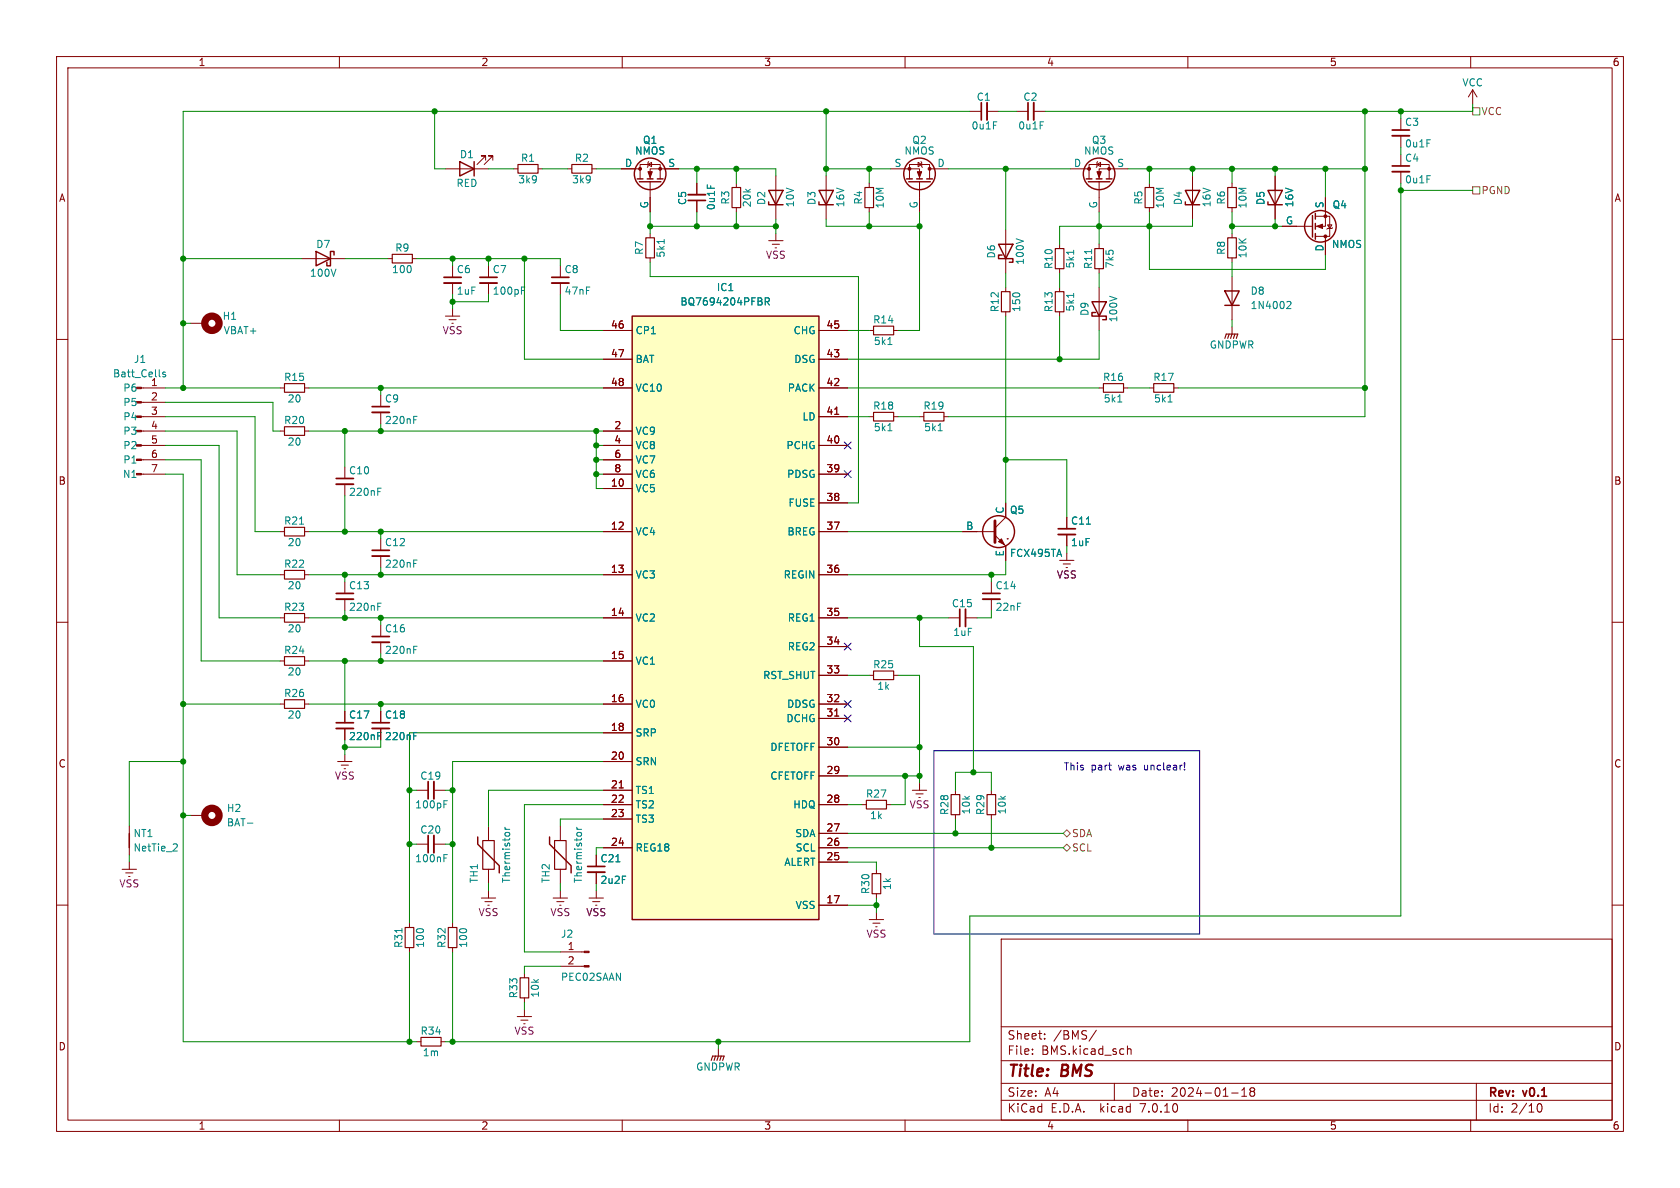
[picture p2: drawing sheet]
<svg xmlns="http://www.w3.org/2000/svg" width="297mm" height="210mm" viewBox="0 0 297 210" stroke-linecap="round" stroke-linejoin="round" font-family="sans-serif">
<g fill="none" stroke="#840000" stroke-width=".18">
<path d="M10 10h277v190h-277zM12 12h273v186h-273zM60 10v2M110 10v2M160 10v2M171.4 19.7h2.1M174.5 19.7h2M179.7 19.7h2M182.8 19.7h2M210 10v2M260 10v2M260.3 15.9l-.7 1.2"/>
<path d="M260.3 15.9v2.5M260.3 15.9l.8 1.2M78.7 29.8h7.7M85.9 28.3v-.7h-.8h.8l-1.6 1.5M87.1 28.3v-.7h-.7h.7l-1.5 1.5M90.8 29.8h.8M95.1 29.8h.8M100.3 29.8h.8M104.6 29.8h.8M109.9 29.8h3.3M113.2 31.6v-2.5h3.5v2.5M114.6 29.1l.6-.4v.8z"/>
<path d="M114.7 28.6l-.1 .1v.8l-.2 .1M114.9 32.1v5.4M120 29.8h-5.1v1.8M123.2 32.4v2M123.2 35.4v2.1M130.2 32.4v.7M130.2 36.7v.8M137.2 31.1v7.6M146 31.1v7.6M153.7 32.4v.7M153.7 36.7v.8M157.5 29.8h5.1v1.8"/>
<path d="M160.8 31.6v-2.5h3.5v2.5M162.3 28.7l.6 .4-.6 .4zM162.6 32.1v5.4M162.8 28.6l.1 .1v.8l.2 .1M164.3 29.8h3.3M189.2 29.8h3.3M192.5 31.6v-2.5h3.6v2.5M193.9 29.1l.7-.4v.8zM194.1 28.6l-.2 .1v.8l-.1 .1M194.3 32.1v5.4M199.4 29.8h-5.1v1.8M203.2 32.4v.7"/>
<path d="M203.2 36.7v.8M210.8 31.1v7.6M217.8 32.4v.7M217.8 36.7v.8M225.4 31.1v7.6M232.5 38.2h2.6v3.6h-2.6M234.3 34.9v5.1h-1.8M234.7 39.8h.8l-.4 .6zM247.6 21v2M247.6 24v2M247.6 27.3v2M247.6 30.4v2"/>
<path d="M10 60h2M33.7 57.2h2.5M53.3 45.7h7.7M68.6 45.7h.7M72.9 45.7h.8M78.7 55.9h2.6M79.4 56.5h1.2M79.9 57.2h.2M80 47v2M80 50v2.1M80 54.6v1.3M86.4 47v2"/>
<path d="M86.4 50v2.1M99.1 47v2M99.1 50v2.1M106.7 58.4h5.1M114.9 41.3v.7M114.9 45.6v.8M135.9 42.5h2.5M136.5 43.2h1.3M137 43.8h.3M137.2 41.3v1.2M144.8 58.4h5.1M153.7 58.4h.7"/>
<path d="M158 58.4h.7M177.8 40.6v7.7M177.8 50.8v.8M177.8 55.1v.8M187.3 43.2v.7M187.3 47.5v.8M187.3 50.8v.8M187.3 55.1v.8M194.3 43.2v.7M194.3 47.5v.8M194.3 50.8v7.6M217.8 41.3v.7"/>
<path d="M217.8 45.6v.8M217.8 48.9v7.6M217.8 57.8v1.3M226.7 40h5.3M234.3 41.8v3.3M235.6 40.3l-.1 .1h-.8l-.1 .1M285 60h2M25 68.6h4.2M25 73.7h4.2M25 76.2h4.2M25 78.7h4.2M25 71.1h4.2"/>
<path d="M49.5 68.6h.8M49.5 76.2h.8M53.8 68.6h.8M53.8 76.2h.8M67.3 69.9v2M67.3 72.9v2M106.7 68.6h5.1M106.7 76.2h5.1M106.7 78.7h5.1M106.7 63.5h5.1M144.8 68.6h5.1M144.8 73.7h5.1"/>
<path d="M144.8 78.7h5.1M144.8 63.5h5.1M147.6 73.2h.7M153.7 73.7h.7M158 73.7h.7M162.6 73.7h.7M166.9 73.7h.7M194.3 68.6h.8M198.6 68.6h.8M203.2 68.6h.8M207.5 68.6h.8M25 83.8h4.2"/>
<path d="M25 81.3h4.2M49.5 94h.8M53.8 94h.8M61 82.6v2M61 85.6v2M67.3 95.3v2M67.3 98.3v2M106.7 94h5.1M106.7 86.4h5.1M106.7 83.8h5.1M106.7 81.3h5.1M144.8 94h5.1"/>
<path d="M144.8 88.9h5.1M144.8 83.8h5.1M170.2 94h5.7M175.9 94.6l1.9 1.9v2.6M177.8 88.9v2.5l-1.9 1.9M178.1 95.3h.1M187.3 99.1h2.6M188 99.7h1.2M188.6 91.4v2.1M188.6 94.5v2M188.6 97.8v1.3M10 110h2"/>
<path d="M49.5 116.8h.8M49.5 109.2h.8M49.5 101.6h.8M53.8 116.8h.8M53.8 109.2h.8M53.8 101.6h.8M61 102.9v2M61 105.9v2.1M67.3 110.5v2M67.3 113.5v2.1M106.7 116.8h5.1M106.7 109.2h5.1"/>
<path d="M106.7 101.6h5.1M144.8 109.2h5.1M144.8 119.4h5.1M144.8 101.6h5.1M144.8 114.3h5.1M153.7 119.4h.7M158 119.4h.7M167.6 109.2h2.1M170.7 109.2h2M175.3 102.9v2M175.3 105.9v2.1M188.5 100.3h.2"/>
<path d="M285 110h2M49.5 124.5h.8M53.8 124.5h.8M59.7 134.6h2.5M60.3 135.3h1.3M60.8 135.9h.3M61 125.7v2.1M61 128.8v2M61 133.4v1.2M67.3 125.7v2.1M67.3 128.8v2M73.7 139.7h2"/>
<path d="M76.7 139.7h2M106.7 124.5h5.1M106.7 134.6h5.1M106.7 139.7h5.1M106.7 129.5h5.1M109.5 139.3h.7M144.8 124.5h5.1M144.8 137.2h5.1M144.8 132.1h5.1M144.8 127h5.1M147.6 126.6h.7M161.3 139.7h2.5"/>
<path d="M162.6 138.4v1.3M168.9 139.7v.8M175.3 139.7v.8M10 160h2M21.6 153.7h2.5M22.2 154.3h1.3M22.7 154.9h.3M22.9 146.1v5M22.9 152.4v1.3M33.7 144.1h2.5M73.7 149.2h2M76.7 149.2h2"/>
<path d="M85.1 158.8h2.5M85.7 159.4h1.3M86.4 146.1v2.5M86.4 153.7v2.5M86.4 157.5v1.3M97.8 158.8h2.5M98.4 159.4h1.3M99.1 146.1v2.5M99.1 153.7v2.5M99.1 157.5v1.3M104.1 158.8h2.6M104.8 159.4h1.2"/>
<path d="M105.4 151.1v2.1M105.4 154.2v2M105.4 157.5v1.3M106.7 142.2h5.1M106.7 144.8h5.1M106.7 149.9h5.1M144.8 142.2h5.1M144.8 149.9h5.1M144.8 152.4h5.1M144.8 147.3h5.1M152.4 142.2h.8M154.9 153.7v.7"/>
<path d="M154.9 158v.8M156.7 142.2h.8M161.9 140.3h1.3M162.4 141h.3M168.9 144v.8M175.3 144v.8M285 160h2M72.4 163.2v.8M72.4 167.5v.8M80 163.2v.8M80 167.5v.8M86.2 160h.3"/>
<path d="M91.4 179.7h2.6M92.7 172.1v.7M92.7 176.4v.8M92.7 178.4v1.3M98.9 160h.3M99.1 170.8h4.2M99.1 168.3h4.2M105.3 160h.2M144.8 160h5.1M153.7 162.6h2.5M154.3 163.2h1.3M154.8 163.8h.3"/>
<path d="M154.9 161.3v1.3M177 166h108v32h-108zM60 198v2M73.7 184.2h.7M78 184.2h.7M92.1 180.3h1.2M92.6 181h.2M110 198v2M127 185.4v1.3M160 198v2M177 194.5h108M177 191.5h108"/>
<path d="M177 187.5h108M177 181.5h108M182.5 186.3v.1M182.5 185.5v.1M184.7 183.6v.1M184.7 182.8v.1M193.8 182.1l-1.3 2M197 191.5v3M199.3 184.9v1.5M199.3 185.5l.2-.1 .4 .1 .1 .9M210 198v2M217.7 193.2h1.2"/>
<path d="M219.5 193.8h.9M219.5 192.7l.5-.4v1.5M221.2 192.9l-.2 .3v.3l.2 .3 .5-.1 .1-.2-.1-.4-.2-.2M221.2 192.9l-.2-.2 .2-.4 .5 .1 .1 .2-.3 .3M221.2 192.9h.3M260 198v2M261 191.5v6.5M271.7 195.7l.2-.5 .2-.1a.8 .8 0 0 1 .5 .7 .8 .8 0 0 1-.5 .8l-.2-.1-.2-.5"/>
</g>
<g fill="none" stroke="#840000" stroke-width=".33">
<path d="M174.5 18.2v3M182.8 18.2v3M121.7 34.4h3M246.1 24h3.1M246.1 30.4h3.1M78.5 50h3M84.8 50h3.1M97.5 50h3.1M65.8 72.9h3M59.4 85.6h3.1M65.8 98.3h3M187.1 94.5h3"/>
<path d="M59.4 105.9h3.1M65.8 113.5h3M170.7 107.7v3M173.7 105.9h3.1M59.4 128.8h3.1M65.8 128.8h3M76.7 138.2v3M76.7 147.7v3M103.9 154.2h3"/>
</g>
<g fill="none" stroke="#840000" stroke-width=".3">
<path d="M173.5 18.2v3M181.7 18.2v3M121.7 35.4h3M246.1 23h3.1M246.1 29.3h3.1M78.5 49h3M84.8 49h3.1M97.5 49h3.1M65.8 71.9h3M59.4 84.6h3.1M65.8 97.3h3M187.1 93.5h3"/>
<path d="M59.4 104.9h3.1M65.8 112.5h3M169.7 107.7v3M173.7 104.9h3.1M59.4 127.8h3.1M65.8 127.8h3M75.7 138.2v3M75.7 147.7v3M103.9 153.2h3"/>
</g>
<g fill="none" stroke="#840000" stroke-width=".2">
<path d="M91.6 29.1h3.5v1.5h-3.5zM101.1 29.1h3.5v1.5h-3.5zM129.4 33.1h1.5v3.6h-1.5zM152.9 33.1h1.5v3.6h-1.5zM202.4 33.1h1.6v3.6h-1.6zM217 33.1h1.6v3.6h-1.6zM69.3 45h3.6v1.5h-3.6zM114.2 42h1.5v3.6h-1.5zM154.4 57.7h3.6v1.5h-3.6zM177 51.6h1.6v3.5h-1.6zM186.6 43.9h1.5v3.6h-1.5zM186.6 51.6h1.5v3.5h-1.5z"/>
<path d="M193.5 43.9h1.6v3.6h-1.6zM216.5 59.8l.3-.7h2l-.2 .7M217 42h1.6v3.6h-1.6zM217.3 59.1l-.3 .7M217.8 59.1l-.2 .7M218.3 59.1l-.2 .7M50.3 67.8h3.5v1.5h-3.5zM50.3 75.4h3.5v1.6h-3.5zM154.4 72.9h3.6v1.5h-3.6zM163.3 72.9h3.6v1.5h-3.6zM195.1 67.8h3.5v1.5h-3.5zM204 67.8h3.5v1.5h-3.5z"/>
<path d="M50.3 93.2h3.5v1.5h-3.5zM50.3 116.1h3.5v1.5h-3.5zM50.3 108.5h3.5v1.5h-3.5zM50.3 100.8h3.5v1.6h-3.5zM154.4 118.6h3.6v1.5h-3.6zM50.3 123.7h3.5v1.5h-3.5zM85.3 148.6h2.1v5.1h-2.1zM98 148.6h2.1v5.1h-2.1zM153.2 141.5h3.5v1.5h-3.5zM154.2 154.4h1.5v3.6h-1.5zM168.1 140.5h1.6v3.5h-1.6zM174.5 140.5h1.5v3.5h-1.5z"/>
<path d="M71.6 164h1.6v3.5h-1.6zM79.2 164h1.6v3.5h-1.6zM91.9 172.8h1.6v3.6h-1.6zM74.4 183.4h3.6v1.5h-3.6zM125.7 187.5l.3-.8h2l-.2 .8M126.5 186.7l-.3 .8M127 186.7l-.3 .8M127.5 186.7l-.2 .8"/>
</g>
<g fill="none" stroke="#840000" stroke-width=".25">
<path d="M81.3 28.6l2.5 1.2-2.5 1.3zM83.8 28.6v2.5M112.6 31.6h1.1M113 32.1h3.8M114.4 31.6h1M116.2 31.6h1M135.9 35.7v.5h2.5M135.9 33.7h2.5l-1.2 2.5zM144.8 35.7v.5h2.5M144.8 33.7h2.5l-1.3 2.5zM160.3 31.6h1M160.7 32.1h3.8"/>
<path d="M162.1 31.6h1M163.8 31.6h1M192 31.6h1M192.4 32.1h3.8M193.8 31.6h1M195.6 31.6h1M209.5 35.7v.5h2.6M209.5 33.7h2.6l-1.3 2.5zM224.2 35.7v.5h2.5M224.2 33.7h2.5l-1.3 2.5zM232 38.1v3.8M232.5 37.7v1"/>
<path d="M232.5 39.5v1M55.9 44.5l2.5 1.2-2.5 1.3zM59.1 45.1v-.6h-.7v2.5h-.6v-.6M111.8 55.9h33v106.7h-33zM176.5 43.2h2.6l-1.3 2.5zM177.2 45.1h-.7v.6h2.6v.7h-.7M193 53.3h2.6l-1.3 2.6zM193.7 55.2h-.7v.7h2.6v.6h-.7M216.5 51.4h2.6l-1.3 2.6zM216.5 54h2.6M232.5 41.3v1M22.9 147.3v2.6"/>
<path d="M84.5 148v1.2l3.8 3.8v1.3M97.2 148v1.2l3.8 3.8v1.3"/>
<circle cx="114.9" cy="30.7" r="2.79"/>
<circle cx="162.6" cy="30.7" r="2.79"/>
<circle cx="194.3" cy="30.7" r="2.79"/>
<circle cx="233.4" cy="40" r="2.79"/>
<circle cx="176.5" cy="94" r="2.82"/>
</g>
<g fill="#840000" stroke="#840000" stroke-width=".18">
<path d="M193.9 30.4h.8l-.4 1z"/>
<path d="M232.8 40l1-.4v.8z"/>
<path d="M176.5 95.8l.5-.5 .5 1z"/>
<path d="M162.2 30.4h.7l-.3 1z"/>
<path d="M103.3 170.7h.8v.2h-.8z"/>
<path d="M103.3 168.1h.8v.3h-.8z"/>
<path d="M114.6 30.4h.7l-.4 1z"/>
<path d="M24.1 83.7h.9v.2h-.9z"/>
<path d="M24.1 81.2h.9v.2h-.9z"/>
<path d="M24.1 78.6h.9v.3h-.9z"/>
<path d="M24.1 76.1h.9v.2h-.9z"/>
<path d="M24.1 73.5h.9v.3h-.9z"/>
<path d="M24.1 71h.9v.2h-.9z"/>
<path d="M24.1 68.5h.9v.2h-.9z"/>
<circle cx="196.1" cy="29.8" r=".25"/>
<circle cx="192.5" cy="29.8" r=".25"/>
<circle cx="234.3" cy="38.2" r=".25"/>
<circle cx="234.3" cy="41.8" r=".25"/>
<circle cx="160.8" cy="29.8" r=".25"/>
<circle cx="164.3" cy="29.8" r=".25"/>
<circle cx="116.7" cy="29.8" r=".25"/>
<circle cx="113.2" cy="29.8" r=".25"/>
</g>
<g fill="none" stroke="#008484" stroke-width=".18">
<path d="M92.2 51.3h.4M92.2 50.7h.6M117.4 42.3v.8M135.3 53.3h.6l.1-.2v-.3l-.7-.2v1.3M135.6 53.3l.4 .6M189.8 44.2v.8M189.8 51.9v.7M193 44.1v.7M227.7 53.3h.4l.1 .3-.8 1h.8M29.2 65.8h-.3l-.1 .2v.1l.4 .2v.3h-.4M73.1 74.2h.5M73.1 73.6h.6"/>
<path d="M157 76.1h.7M157 60.9h.7M165.9 76.1h.7M197.6 71.1h.7M206.5 71.1h.7M52.9 92.7h.8M66.8 86.9h.4M66.8 86.3h.6M73.1 99.6h.5M73.1 99h.6M192.1 92.7h.7M66.8 107.2h.4"/>
<path d="M66.8 106.6h.6M73.1 114.8h.5M73.1 114.2h.6M66.8 130.1h.4M66.8 129.5h.6M73.1 130.1h.5M73.1 129.5h.6M31.1 149.2l.2 .2v.3l-.7 .7h.7M43.7 145.5h1M78.5 151.7h.4M78.5 151.1h.6M78.5 142.2h.4"/>
<path d="M78.5 141.5h.6M89.3 146.6h.8M89.3 146.2l.2 .4M102 146.6h.8M102 146.2l.2 .4M108.9 152.3h.7M71.1 164.1v.8"/>
</g>
<path d="M175.9 92.1v3.8" fill="none" stroke="#840000" stroke-width=".51"/>
<path d="M111.8 55.9h33v106.7h-33z" fill="#ffffc2" stroke="#ffffc2" stroke-width=".18"/>
<g fill="none" stroke="#840000" stroke-width="1.3">
<circle cx="37.5" cy="57.1" r="1.27"/>
<circle cx="37.5" cy="144.1" r="1.27"/>
</g>
<path d="M260.3 19.1h1.3v1.2h-1.3zM260.3 33h1.3v1.3h-1.3zM188 147.3l.6-.6 .6 .6-.6 .7zM188.6 149.2l.6 .7-.6 .6-.6-.6z" fill="none" stroke="#848400" stroke-width=".18"/>
<path d="M165.1 132.7h47v32.4h-47zM209.4 136v.1M209.4 134.8v.8" fill="none" stroke="#0000c2" stroke-width=".18"/>
<g fill="none" stroke="#008400" stroke-width=".18">
<path d="M76.8 19.7v10.1h1.9M146 19.7v11.4M171.4 19.7h-139v48.9M176.5 19.7h3.2M241.3 19.7v54h-73.7M247.6 19.7v1.3M260.3 18.4v1.3h-75.5M86.4 29.8h4.4M95.9 29.8h4.4M105.4 29.8h4.5M114.9 37.5v3.8M120 29.8h17.2v1.3"/>
<path d="M123.2 29.8v2.6M123.2 37.5v2.5M130.2 29.8v2.6M130.2 37.5v2.5M137.2 38.7v2.6M146 29.8h11.5M146 38.7v1.3h16.6M153.7 29.8v2.6M153.7 37.5v2.5M162.6 37.5v20.9h-3.9M167.6 29.8h21.6M177.8 29.8v10.8"/>
<path d="M194.3 37.5v5.7M199.4 29.8h41.9M203.2 29.8v2.6M203.2 37.5v10.1h31.1v-2.5M210.8 38.7v1.3h-23.5v3.2M210.8 29.8v1.3M217.8 29.8v2.6M217.8 37.5v3.8M225.4 29.8v1.3M225.4 38.7v1.3M234.3 29.8v5.1M247.6 32.4v129.5h-76.2v22.3h-92.7"/>
<path d="M247.6 26v1.3M247.6 33.7h12.7M32.4 45.7h20.9M32.4 57.2h1.3M61 45.7h7.6M73.7 45.7h25.4v1.3M80 45.7v1.3M80 52.1v2.5M86.4 45.7v1.3M86.4 52.1v1.2h-6.4M92.7 45.7v17.8h14M99.1 52.1v6.3h7.6"/>
<path d="M114.9 46.4v2.5h36.9v40h-1.9M114.9 40h22.3M149.9 58.4h3.8M177.8 48.3v2.5M177.8 55.9v33M187.3 48.3v2.5M187.3 55.9v7.6M194.3 48.3v2.5M194.3 58.4v5.1h-44.4M217.8 40h8.9M217.8 46.4v2.5M217.8 56.5v1.3"/>
<path d="M29.2 73.7h15.9v20.3h4.4M29.2 78.7h9.5v30.5h10.8M29.2 76.2h12.7v25.4h7.6M29.2 68.6h20.3M29.2 71.1h19.1v5.1h1.2M54.6 68.6h52.1M54.6 76.2h52.1M61 76.2v6.4M67.3 68.6v1.3M67.3 74.9v1.3M105.4 78.7h1.3M105.4 76.2v10.2h1.3"/>
<path d="M149.9 73.7h3.8M149.9 68.6h44.4M158.7 73.7h3.9M199.4 68.6h3.8M208.3 68.6h33M29.2 83.8h3.2v100.4h41.3M29.2 81.3h6.4v35.5h13.9M54.6 94h52.1M61 87.6v6.4M67.3 94v1.3M105.4 81.3h1.3M105.4 83.8h1.3"/>
<path d="M149.9 94h20.3M177.8 99.1v2.5h-27.9M177.8 81.3h10.8v10.1M188.6 96.5v1.3M54.6 116.8h52.1M54.6 109.2h52.1M54.6 101.6h52.1M61 101.6v1.3M61 108v1.2M61 116.8v8.9M67.3 100.3v1.3M67.3 109.2v1.3"/>
<path d="M67.3 115.6v1.2M149.9 109.2h17.7M149.9 119.4h3.8M158.7 119.4h3.9v19M162.6 109.2v5.1h9.5v22.2M175.3 108v1.2h-2.6M175.3 101.6v1.3M32.4 124.5h17.1M32.4 134.6h-9.5v11.5M54.6 124.5h52.1M61 130.8v2.6M67.3 124.5v1.2"/>
<path d="M67.3 130.8v1.3h-6.3M72.4 139.7h1.3M78.7 139.7h1.3M106.7 129.5h-34.3v33.7M106.7 134.6h-26.7v28.6M106.7 139.7h-20.3v6.4M149.9 132.1h12.7M149.9 137.2h12.7M160 137.2v5h-2.5M168.9 139.7v-3.2h6.4v3.2M22.9 151.1v1.3M32.4 144.1h1.3"/>
<path d="M72.4 149.2h1.3M78.7 149.2h1.3M86.4 156.2v1.3M99.1 156.2v1.3M105.4 156.2v1.3M106.7 142.2h-14v26.1h6.4M106.7 149.9h-1.3v1.2M106.7 144.8h-7.6v1.3M149.9 149.9h38.1M149.9 142.2h2.5M149.9 147.3h38.1M149.9 152.4h5v1.3"/>
<path d="M154.9 158.8v2.5M168.9 144.8v2.5M175.3 144.8v5.1M72.4 168.3v15.9M80 168.3v15.9M92.7 177.2v1.2M99.1 170.8h-6.4v1.3M149.9 160h5M127 184.2v1.2"/>
</g>
<path d="M149.3 78.1l1.2 1.2M150.5 78.1l-1.2 1.2M149.3 83.2l1.2 1.2M150.5 83.2l-1.2 1.2M149.3 113.7l1.2 1.2M150.5 113.7l-1.2 1.2M149.3 123.9l1.2 1.2M149.3 126.4l1.2 1.2M150.5 123.9l-1.2 1.2M150.5 126.4l-1.2 1.2" fill="none" stroke="#000084" stroke-width=".18"/>
<g fill="#008400" stroke="#008400" stroke-width=".18">
<circle cx="67.3" cy="76.2" r=".46"/>
<circle cx="67.3" cy="94" r=".46"/>
<circle cx="105.4" cy="76.2" r=".46"/>
<circle cx="105.4" cy="78.7" r=".46"/>
<circle cx="105.4" cy="81.3" r=".46"/>
<circle cx="105.4" cy="83.8" r=".46"/>
<circle cx="154.9" cy="160" r=".46"/>
<circle cx="168.9" cy="147.3" r=".46"/>
<circle cx="127" cy="184.2" r=".46"/>
<circle cx="160" cy="137.2" r=".46"/>
<circle cx="175.3" cy="149.9" r=".46"/>
<circle cx="61" cy="101.6" r=".46"/>
<circle cx="67.3" cy="101.6" r=".46"/>
<circle cx="61" cy="94" r=".46"/>
<circle cx="72.4" cy="139.7" r=".46"/>
<circle cx="80" cy="139.7" r=".46"/>
<circle cx="72.4" cy="149.2" r=".46"/>
<circle cx="32.4" cy="124.5" r=".46"/>
<circle cx="80" cy="184.2" r=".46"/>
<circle cx="32.4" cy="144.1" r=".46"/>
<circle cx="72.4" cy="184.2" r=".46"/>
<circle cx="32.4" cy="134.6" r=".46"/>
<circle cx="76.8" cy="19.7" r=".46"/>
<circle cx="92.7" cy="45.7" r=".46"/>
<circle cx="80" cy="53.3" r=".46"/>
<circle cx="114.9" cy="40" r=".46"/>
<circle cx="86.4" cy="45.7" r=".46"/>
<circle cx="80" cy="45.7" r=".46"/>
<circle cx="67.3" cy="116.8" r=".46"/>
<circle cx="67.3" cy="124.5" r=".46"/>
<circle cx="61" cy="116.8" r=".46"/>
<circle cx="61" cy="132.1" r=".46"/>
<circle cx="67.3" cy="109.2" r=".46"/>
<circle cx="61" cy="109.2" r=".46"/>
<circle cx="32.4" cy="68.6" r=".46"/>
<circle cx="61" cy="76.2" r=".46"/>
<circle cx="67.3" cy="68.6" r=".46"/>
<circle cx="32.4" cy="45.7" r=".46"/>
<circle cx="32.4" cy="57.2" r=".46"/>
<circle cx="80" cy="149.2" r=".46"/>
<circle cx="123.2" cy="29.8" r=".46"/>
<circle cx="130.2" cy="29.8" r=".46"/>
<circle cx="153.7" cy="29.8" r=".46"/>
<circle cx="146" cy="29.8" r=".46"/>
<circle cx="146" cy="19.7" r=".46"/>
<circle cx="123.2" cy="40" r=".46"/>
<circle cx="137.2" cy="40" r=".46"/>
<circle cx="130.2" cy="40" r=".46"/>
<circle cx="187.3" cy="63.5" r=".46"/>
<circle cx="241.3" cy="68.6" r=".46"/>
<circle cx="217.8" cy="40" r=".46"/>
<circle cx="203.2" cy="40" r=".46"/>
<circle cx="162.6" cy="137.2" r=".46"/>
<circle cx="162.6" cy="132.1" r=".46"/>
<circle cx="172.1" cy="136.5" r=".46"/>
<circle cx="162.6" cy="109.2" r=".46"/>
<circle cx="175.3" cy="101.6" r=".46"/>
<circle cx="177.8" cy="81.3" r=".46"/>
<circle cx="217.8" cy="29.8" r=".46"/>
<circle cx="225.4" cy="29.8" r=".46"/>
<circle cx="241.3" cy="19.7" r=".46"/>
<circle cx="241.3" cy="29.8" r=".46"/>
<circle cx="225.4" cy="40" r=".46"/>
<circle cx="247.6" cy="33.7" r=".46"/>
<circle cx="247.6" cy="19.7" r=".46"/>
<circle cx="234.3" cy="29.8" r=".46"/>
<circle cx="194.3" cy="40" r=".46"/>
<circle cx="153.7" cy="40" r=".46"/>
<circle cx="162.6" cy="40" r=".46"/>
<circle cx="203.2" cy="29.8" r=".46"/>
<circle cx="210.8" cy="29.8" r=".46"/>
<circle cx="177.8" cy="29.8" r=".46"/>
</g>
<g font-size="2.8" fill="#840000">
<text x="178" y="190.9">Title:</text>
<text x="187.7" y="190.9">BMS</text>
</g>
<g font-size="2.1" fill="#840000">
<text x="178" y="184">Sheet:</text>
<text x="186.2" y="184">/BMS/</text>
<text x="178" y="186.7">File:</text>
<text x="184.1" y="186.7">BMS.kicad_sch</text>
<text x="178" y="196.9">KiCad</text>
<text x="178" y="194.1">Size:</text>
<text x="184.7" y="194.1">A4</text>
<text x="185.7" y="196.9">E.D.A.</text>
<text x="194.6" y="196.9">kicad</text>
<text x="200" y="194.1">Date:</text>
<text x="201.8" y="196.9">7.0.10</text>
<text x="207" y="194.1">2024-01-18</text>
<text x="263" y="194.3">Rev:</text>
<text x="263" y="196.9">Id:</text>
<text x="267.1" y="196.9">2/10</text>
<text x="269.4" y="194.3">v0.1</text>
</g>
<g font-size="1.8" fill="#840000">
<text x="35" y="11.9">1</text>
<text x="85" y="11.9">2</text>
<text x="135" y="11.9">3</text>
<text x="185" y="11.9">4</text>
<text x="235" y="11.9">5</text>
<text x="285" y="11.9">6</text>
<text x="10.3" y="35.9">A</text>
<text x="285.3" y="35.9">A</text>
<text x="107.9" y="58.2">46</text>
<text x="146" y="58.2">45</text>
<text x="107.9" y="63.2">47</text>
<text x="146" y="63.2">43</text>
<text x="26.6" y="70.9">2</text>
<text x="107.9" y="68.3">48</text>
<text x="146" y="68.3">42</text>
<text x="26.6" y="73.4">3</text>
<text x="26.6" y="75.9">4</text>
<text x="108.5" y="75.9">2</text>
<text x="146" y="73.4">41</text>
<text x="26.6" y="78.5">5</text>
<text x="26.6" y="81">6</text>
<text x="26.6" y="83.6">7</text>
<text x="108.5" y="78.5">4</text>
<text x="108.5" y="81">6</text>
<text x="108.5" y="83.6">8</text>
<text x="146" y="83.6">39</text>
<text x="146" y="78.5">40</text>
<text x="10.3" y="85.9">B</text>
<text x="107.9" y="86.1">10</text>
<text x="146" y="88.6">38</text>
<text x="285.3" y="85.9">B</text>
<text x="107.9" y="93.7">12</text>
<text x="146" y="93.7">37</text>
<text x="107.9" y="101.3">13</text>
<text x="146" y="101.3">36</text>
<text x="107.9" y="109">14</text>
<text x="146" y="109">35</text>
<text x="107.9" y="116.6">15</text>
<text x="146" y="119.1">33</text>
<text x="146" y="114">34</text>
<text x="107.9" y="124.2">16</text>
<text x="146" y="124.2">32</text>
<text x="107.9" y="129.3">18</text>
<text x="146" y="131.8">30</text>
<text x="146" y="126.7">31</text>
<text x="10.3" y="135.9">C</text>
<text x="107.9" y="134.4">20</text>
<text x="146" y="136.9">29</text>
<text x="285.3" y="135.9">C</text>
<text x="107.9" y="139.4">21</text>
<text x="107.9" y="142">22</text>
<text x="146" y="142">28</text>
<text x="107.9" y="144.5">23</text>
<text x="107.9" y="149.6">24</text>
<text x="146" y="149.6">26</text>
<text x="146" y="147.1">27</text>
<text x="146" y="152.1">25</text>
<text x="146" y="159.8">17</text>
<text x="100.3" y="168">1</text>
<text x="100.3" y="170.6">2</text>
<text x="10.3" y="185.9">D</text>
<text x="285.3" y="185.9">D</text>
<text x="35" y="199.9">1</text>
<text x="85" y="199.9">2</text>
<text x="135" y="199.9">3</text>
<text x="185" y="199.9">4</text>
<text x="235" y="199.9">5</text>
<text x="285" y="199.9">6</text>
</g>
<g font-size="1.8" fill="#008484">
<text x="258.4" y="15.5">VCC</text>
<text x="171.7" y="23.1">0u1F</text>
<text x="172.6" y="18">C1</text>
<text x="179.9" y="23.1">0u1F</text>
<text x="180.8" y="18">C2</text>
<text x="248.3" y="22.5">C3</text>
<text x="81.2" y="28.2">D1</text>
<text x="92" y="28.8">R1</text>
<text x="101.5" y="28.8">R2</text>
<text x="110.4" y="29.6">D</text>
<text x="112.2" y="27.5">NMOS</text>
<text x="113.6" y="25.6">Q1</text>
<text x="118" y="29.6">S</text>
<text x="158" y="29.6">S</text>
<text x="159.8" y="27.5">NMOS</text>
<text x="161.2" y="25.6">Q2</text>
<text x="165.6" y="29.6">D</text>
<text x="189.8" y="29.6">D</text>
<text x="191.5" y="27.5">NMOS</text>
<text x="192.9" y="25.6">Q3</text>
<text x="197.4" y="29.6">S</text>
<text x="248.3" y="28.8">C4</text>
<text x="248.3" y="26.3">0u1F</text>
<text x="80.6" y="33.2">RED</text>
<text x="91.5" y="32.6">3k9</text>
<text x="101" y="32.6">3k9</text>
<text x="248.3" y="32.6">0u1F</text>
<text x="114.7" y="36.9" transform="rotate(-90 114.7 36.9)">G</text>
<text x="121.5" y="36.3" transform="rotate(-90 121.5 36.3)">C5</text>
<text x="126.6" y="37.3" transform="rotate(-90 126.6 37.3)">0u1F</text>
<text x="129.1" y="36.3" transform="rotate(-90 129.1 36.3)">R3</text>
<text x="132.9" y="36.8" transform="rotate(-90 132.9 36.8)">20k</text>
<text x="135.5" y="36.3" transform="rotate(-90 135.5 36.3)">D2</text>
<text x="140.6" y="36.7" transform="rotate(-90 140.6 36.7)">10V</text>
<text x="144.4" y="36.3" transform="rotate(-90 144.4 36.3)">D3</text>
<text x="149.5" y="36.7" transform="rotate(-90 149.5 36.7)">16V</text>
<text x="152.6" y="36.3" transform="rotate(-90 152.6 36.3)">R4</text>
<text x="156.4" y="37" transform="rotate(-90 156.4 37)">10M</text>
<text x="162.3" y="36.9" transform="rotate(-90 162.3 36.9)">G</text>
<text x="194.1" y="36.9" transform="rotate(-90 194.1 36.9)">G</text>
<text x="202.2" y="36.3" transform="rotate(-90 202.2 36.3)">R5</text>
<text x="206" y="37" transform="rotate(-90 206 37)">10M</text>
<text x="209.1" y="36.3" transform="rotate(-90 209.1 36.3)">D4</text>
<text x="214.2" y="36.7" transform="rotate(-90 214.2 36.7)">16V</text>
<text x="216.8" y="36.3" transform="rotate(-90 216.8 36.3)">R6</text>
<text x="220.6" y="37" transform="rotate(-90 220.6 37)">10M</text>
<text x="223.7" y="36.3" transform="rotate(-90 223.7 36.3)">D5</text>
<text x="227.2" y="39.8">G</text>
<text x="228.8" y="36.7" transform="rotate(-90 228.8 36.7)">16V</text>
<text x="234.1" y="36.9" transform="rotate(-90 234.1 36.9)">S</text>
<text x="235.5" y="37.1">Q4</text>
<text x="55.8" y="44">D7</text>
<text x="69.8" y="44.7">R9</text>
<text x="113.9" y="45.2" transform="rotate(-90 113.9 45.2)">R7</text>
<text x="117.7" y="45.6" transform="rotate(-90 117.7 45.6)">5k1</text>
<text x="176.1" y="45.8" transform="rotate(-90 176.1 45.8)">D6</text>
<text x="181.2" y="46.9" transform="rotate(-90 181.2 46.9)">100V</text>
<text x="186.3" y="47.7" transform="rotate(-90 186.3 47.7)">R10</text>
<text x="190.1" y="47.5" transform="rotate(-90 190.1 47.5)">5k1</text>
<text x="193.3" y="47.7" transform="rotate(-90 193.3 47.7)">R11</text>
<text x="197.1" y="47.5" transform="rotate(-90 197.1 47.5)">7k5</text>
<text x="216.8" y="45.2" transform="rotate(-90 216.8 45.2)">R8</text>
<text x="220.6" y="45.8" transform="rotate(-90 220.6 45.8)">10K</text>
<text x="234.1" y="44.6" transform="rotate(-90 234.1 44.6)">D</text>
<text x="235.4" y="44">NMOS</text>
<text x="54.7" y="49.1">100V</text>
<text x="69.2" y="48.5">100</text>
<text x="80.7" y="48.5">C6</text>
<text x="80.7" y="52.3">1uF</text>
<text x="87" y="48.5">C7</text>
<text x="87" y="52.3">100pF</text>
<text x="99.7" y="48.5">C8</text>
<text x="99.7" y="52.3">47nF</text>
<text x="126.6" y="51.7">IC1</text>
<text x="221" y="52.3">D8</text>
<text x="39.3" y="56.7">H1</text>
<text x="39.4" y="59.3">VBAT+</text>
<text x="112.3" y="59.3">CP1</text>
<text x="120.2" y="54.2">BQ7694204PFBR</text>
<text x="140.2" y="59.3">CHG</text>
<text x="154.3" y="57.4">R14</text>
<text x="176.8" y="55.3" transform="rotate(-90 176.8 55.3)">R12</text>
<text x="180.6" y="55.3" transform="rotate(-90 180.6 55.3)">150</text>
<text x="186.3" y="55.3" transform="rotate(-90 186.3 55.3)">R13</text>
<text x="190.1" y="55.2" transform="rotate(-90 190.1 55.2)">5k1</text>
<text x="192.6" y="56" transform="rotate(-90 192.6 56)">D9</text>
<text x="197.7" y="57.1" transform="rotate(-90 197.7 57.1)">100V</text>
<text x="221" y="54.8">1N4002</text>
<text x="23.6" y="64.4">J1</text>
<text x="112.3" y="64.4">BAT</text>
<text x="140.3" y="64.4">DSG</text>
<text x="154.4" y="61.2">5k1</text>
<text x="213.8" y="61.8">GNDPWR</text>
<text x="19.9" y="66.9">Batt_Cells</text>
<text x="21.7" y="69.4">P6</text>
<text x="21.7" y="72">P5</text>
<text x="26.6" y="68.3">1</text>
<text x="50.1" y="67.5">R15</text>
<text x="50.8" y="71.3">20</text>
<text x="68" y="71.3">C9</text>
<text x="112.3" y="69.4">VC10</text>
<text x="139.2" y="69.4">PACK</text>
<text x="194.9" y="67.5">R16</text>
<text x="195" y="71.3">5k1</text>
<text x="203.8" y="67.5">R17</text>
<text x="203.9" y="71.3">5k1</text>
<text x="21.7" y="74.5">P4</text>
<text x="21.7" y="77.1">P3</text>
<text x="50.1" y="75.2">R20</text>
<text x="68" y="75.2">220nF</text>
<text x="112.3" y="77.1">VC9</text>
<text x="141.8" y="74.5">LD</text>
<text x="154.3" y="72.6">R18</text>
<text x="154.4" y="76.4">5k1</text>
<text x="163.2" y="72.6">R19</text>
<text x="163.3" y="76.4">5k1</text>
<text x="21.7" y="79.6">P2</text>
<text x="21.7" y="82.1">P1</text>
<text x="50.8" y="79">20</text>
<text x="112.3" y="79.6">VC8</text>
<text x="112.3" y="82.1">VC7</text>
<text x="138.9" y="79.6">PCHG</text>
<text x="21.6" y="84.7">N1</text>
<text x="61.6" y="87.9">220nF</text>
<text x="61.6" y="84">C10</text>
<text x="112.3" y="87.2">VC5</text>
<text x="112.3" y="84.7">VC6</text>
<text x="139" y="84.7">PDSG</text>
<text x="139.3" y="89.8">FUSE</text>
<text x="50.1" y="92.9">R21</text>
<text x="112.3" y="94.8">VC4</text>
<text x="139.1" y="94.8">BREG</text>
<text x="170.7" y="93.7">B</text>
<text x="177.5" y="90.9" transform="rotate(-90 177.5 90.9)">C</text>
<text x="178.4" y="91">Q5</text>
<text x="189.2" y="92.9">C11</text>
<text x="50.1" y="100.6">R22</text>
<text x="50.8" y="96.7">20</text>
<text x="68" y="100.6">220nF</text>
<text x="68" y="96.7">C12</text>
<text x="177.5" y="98.5" transform="rotate(-90 177.5 98.5)">E</text>
<text x="178.4" y="98.7">FCX495TA</text>
<text x="189.2" y="96.7">1uF</text>
<text x="50.8" y="104.4">20</text>
<text x="61.6" y="104.4">C13</text>
<text x="112.3" y="102.5">VC3</text>
<text x="138.4" y="102.5">REGIN</text>
<text x="168.2" y="107.5">C15</text>
<text x="175.9" y="104.4">C14</text>
<text x="50.1" y="108.2">R23</text>
<text x="50.8" y="112">20</text>
<text x="61.6" y="108.2">220nF</text>
<text x="68" y="112">C16</text>
<text x="112.3" y="110.1">VC2</text>
<text x="139.2" y="110.1">REG1</text>
<text x="168.4" y="112.6">1uF</text>
<text x="175.9" y="108.2">22nF</text>
<text x="50.1" y="115.8">R24</text>
<text x="50.8" y="119.6">20</text>
<text x="68" y="115.8">220nF</text>
<text x="112.3" y="117.7">VC1</text>
<text x="139.2" y="115.2">REG2</text>
<text x="154.3" y="118.3">R25</text>
<text x="50.1" y="123.4">R26</text>
<text x="112.3" y="125.3">VC0</text>
<text x="134.8" y="120.2">RST_SHUT</text>
<text x="139" y="125.3">DDSG</text>
<text x="155" y="122.1">1k</text>
<text x="50.8" y="127.2">20</text>
<text x="61.6" y="131">220nF</text>
<text x="61.6" y="127.2">C17</text>
<text x="68" y="131">220nF</text>
<text x="68" y="127.2">C18</text>
<text x="112.3" y="130.4">SRP</text>
<text x="138.9" y="127.9">DCHG</text>
<text x="112.3" y="135.5">SRN</text>
<text x="136.1" y="132.9">DFETOFF</text>
<text x="40" y="143.7">H2</text>
<text x="73.3" y="143.1">100pF</text>
<text x="74.2" y="138">C19</text>
<text x="112.3" y="140.6">TS1</text>
<text x="112.3" y="143.1">TS2</text>
<text x="136.1" y="138">CFETOFF</text>
<text x="140.1" y="143.1">HDQ</text>
<text x="153" y="141.2">R27</text>
<text x="23.5" y="148.2">NT1</text>
<text x="40" y="146.3">BAT-</text>
<text x="74.2" y="147.5">C20</text>
<text x="112.3" y="145.6">TS3</text>
<text x="140.5" y="148.2">SDA</text>
<text x="153.7" y="145">1k</text>
<text x="167.9" y="144.2" transform="rotate(-90 167.9 144.2)">R28</text>
<text x="171.7" y="144.1" transform="rotate(-90 171.7 144.1)">10k</text>
<text x="174.2" y="144.2" transform="rotate(-90 174.2 144.2)">R29</text>
<text x="178" y="144.1" transform="rotate(-90 178 144.1)">10k</text>
<text x="23.5" y="150.7">NetTie_2</text>
<text x="73.3" y="152.6">100nF</text>
<text x="106.1" y="152.6">C21</text>
<text x="112.3" y="150.7">REG18</text>
<text x="138.6" y="153.3">ALERT</text>
<text x="140.6" y="150.7">SCL</text>
<text x="84.7" y="156.2" transform="rotate(-90 84.7 156.2)">TH1</text>
<text x="90.4" y="156.2" transform="rotate(-90 90.4 156.2)">Thermistor</text>
<text x="97.4" y="156.2" transform="rotate(-90 97.4 156.2)">TH2</text>
<text x="103.1" y="156.2" transform="rotate(-90 103.1 156.2)">Thermistor</text>
<text x="106.1" y="156.4">2u2F</text>
<text x="140.6" y="160.9">VSS</text>
<text x="153.9" y="158.2" transform="rotate(-90 153.9 158.2)">R30</text>
<text x="157.7" y="157.4" transform="rotate(-90 157.7 157.4)">1k</text>
<text x="71.3" y="167.7" transform="rotate(-90 71.3 167.7)">R31</text>
<text x="75.2" y="167.7" transform="rotate(-90 75.2 167.7)">100</text>
<text x="79" y="167.7" transform="rotate(-90 79 167.7)">R32</text>
<text x="82.8" y="167.7" transform="rotate(-90 82.8 167.7)">100</text>
<text x="99.1" y="166">J2</text>
<text x="99.1" y="173.6">PEC02SAAN</text>
<text x="91.7" y="176.6" transform="rotate(-90 91.7 176.6)">R33</text>
<text x="95.5" y="176.5" transform="rotate(-90 95.5 176.5)">10k</text>
<text x="74.3" y="183.1">R34</text>
<text x="74.6" y="186.9">1m</text>
<text x="123" y="189.5">GNDPWR</text>
</g>
<g font-size="1.8" fill="#848400">
<text x="261.8" y="20.5">VCC</text>
<text x="261.8" y="34.5">PGND</text>
<text x="189.4" y="148.2">SDA</text>
<text x="189.4" y="150.7">SCL</text>
</g>
<g font-size="1.8" fill="#840084">
<text x="135.3" y="45.9">VSS</text>
<text x="78.2" y="59.3">VSS</text>
<text x="186.7" y="102.5">VSS</text>
<text x="59.1" y="138">VSS</text>
<text x="160.7" y="143.1">VSS</text>
<text x="21" y="157.1">VSS</text>
<text x="84.5" y="162.2">VSS</text>
<text x="97.2" y="162.2">VSS</text>
<text x="103.6" y="162.2">VSS</text>
<text x="153.1" y="166">VSS</text>
<text x="90.9" y="183.1">VSS</text>
</g>
<g font-size="1.8" fill="#0000c2">
<text x="188" y="136.3">This</text>
<text x="192.9" y="136.3">part</text>
<text x="197.9" y="136.3">was</text>
<text x="202.5" y="136.3">unclear!</text>
</g>
</svg>
